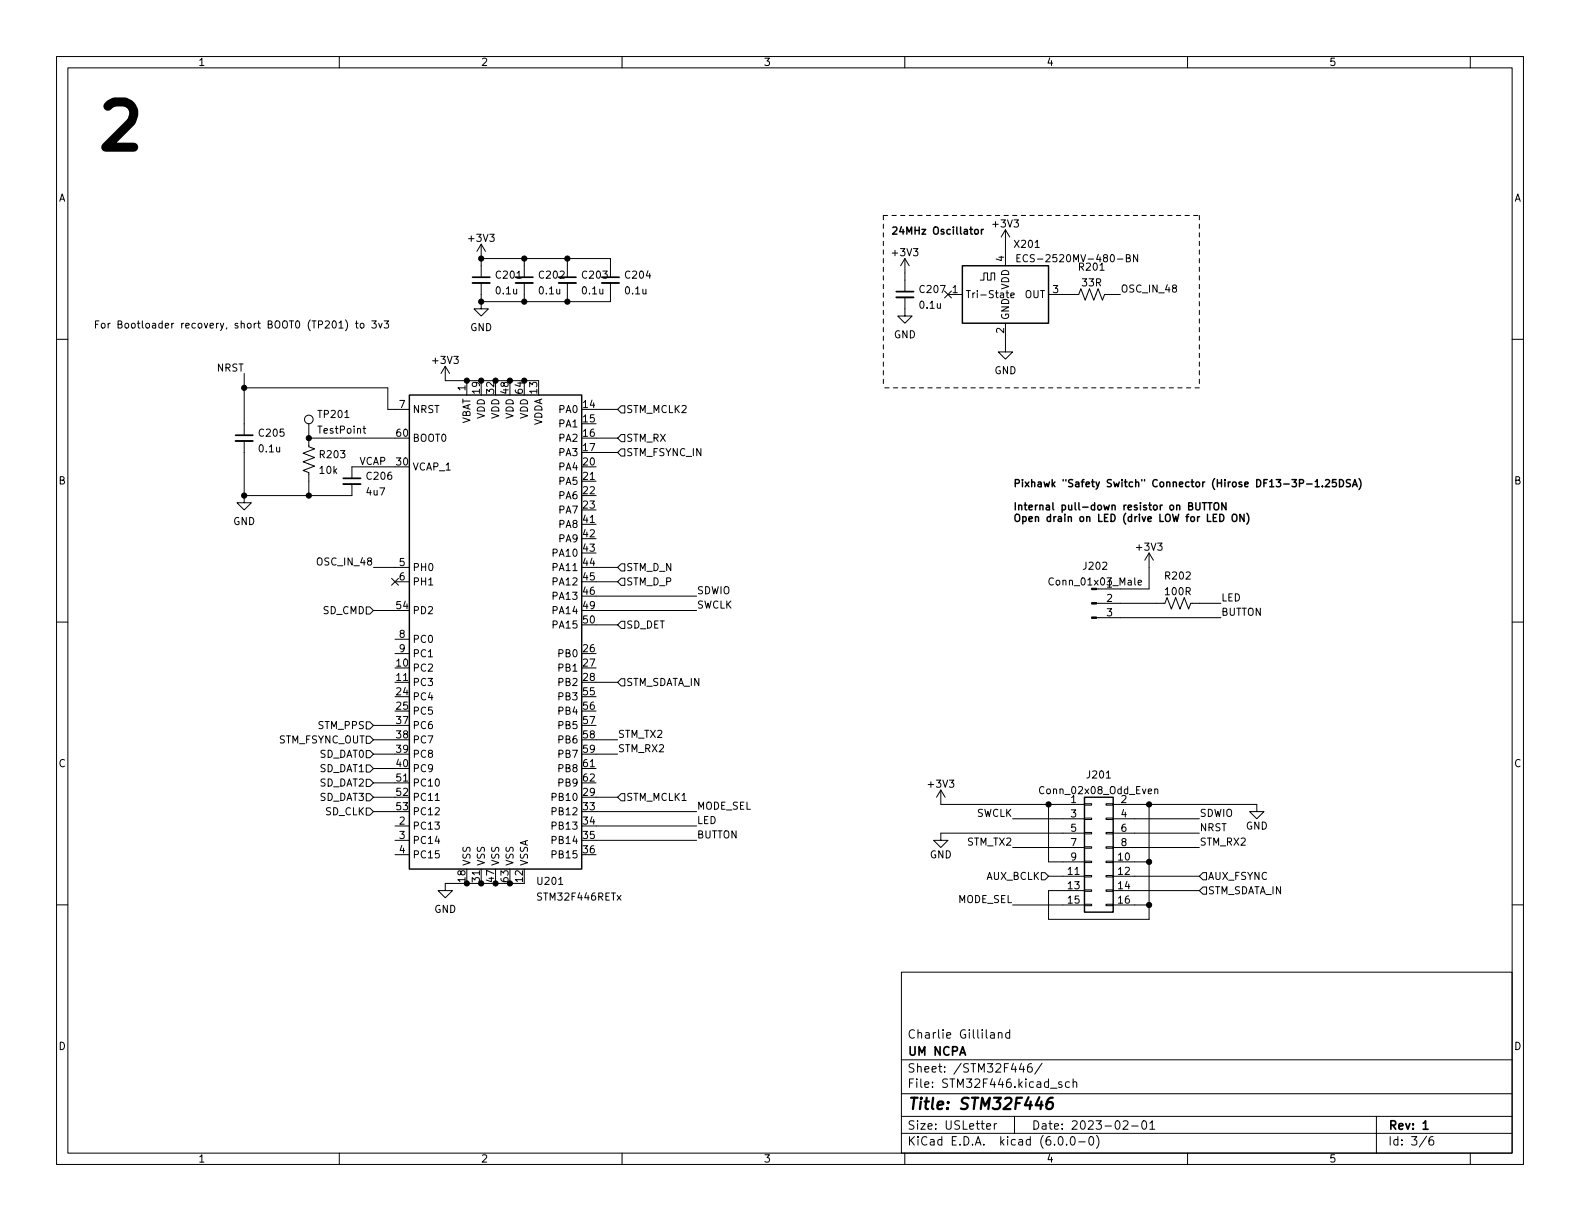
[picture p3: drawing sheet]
<svg xmlns="http://www.w3.org/2000/svg" width="279mm" height="216mm" viewBox="0 0 279 216" stroke-linecap="round" stroke-linejoin="round" font-family="sans-serif">
<g fill="none" stroke="#000" stroke-width=".18">
<path d="M10 10h259.4v195.9h-259.4zM12 12h255.4v191.9h-255.4zM60 10v2M110 10v2M160 10v2M210 10v2M260 10v2M10 60h2M59.9 57.1l.4-.4v1.3M59.9 58h.8M61.1 56.6a1.46 1.46 0 0 1 0 1.9M62.9 57.2h.4"/>
<path d="M63 56.7v1.1l.3 .2M63.8 57.2h.3l.3 .2v.4l-.3 .2-.3-.1-.1-.1zM65.8 56.7h.7l-.4 .5 .4 .1v.6l-.2 .1-.5-.1M67 57.2l.3 .8 .3-.8M67.9 56.7h.8l-.4 .5 .4 .1v.6l-.2 .1-.6-.1M85.1 53.3v1.3h1.3l-1.3 1.3-1.3-1.3h1.3M85.1 43.2v5.8M85.1 50v3.3M85.1 43.2l-.8 1.3M85.1 43.2l.8 1.3M85.1 45.7h22.8v3.3M92.7 45.7v3.3"/>
<path d="M92.7 50v3.3M100.3 45.7v3.3M100.3 50v3.3M107.9 50v3.3h-22.8M160 52.6v3.3h1.3l-1.3 1.3-1.3-1.3h1.3M160 45.7v5.9M160 45.7l-.7 1.3M160 45.7l.8 1.3M167 51.5l1.2 1.2M167.6 52.1h2.6M168.2 51.5l-1.2 1.2M173.4 49.5h.6v-1.2h.6v1.2h.7v-1.2h.6v1.2"/>
<path d="M177.8 57.2v5h1.3l-1.3 1.3-1.3-1.3h1.3M177.8 40.6v6.4M177.8 40.6l-.8 1.3M177.8 40.6l.8 1.3M178.1 51.4v1.1l.3 .1M178.7 52.2l.7-.1-.1-.2-.4-.1-.2 .2 .1 .6h.5M179.8 45.6h.4M180.4 45h-.6v1.3h.6M181.7 45.1a.6 .6 0 0 0-.8 .5 .6 .6 0 0 0 .6 .7l.2-.1M185.4 52.1h5.4l.3-1 .8 2 .8-2 .7 2 .8-2 .7 2 .4-1h2.8M199.2 45.6h.5l.1-.2v-.3l-.6-.1v1.3h.5l.1-.1 .1-.3-.3-.3M201.2 45v1.3l-.8-1.3v1.3"/>
<path d="M267.4 60h2M43.2 66v11M43.2 78v9.6M43.2 68.6h25.4v3.8h3.8M54.6 74.9v4.1l1 .4-2 .7 2 .8-2 .8 2 .7-2 .8 1 .4v4M54.6 77.5h15.2M64.2 75.8h.5M64.4 75.3v1.1l.3 .2M78.7 64.8l-.7 1.2M78.7 64.8v2.5h16.5M78.7 64.8l.8 1.2M82.5 67.3v2.6"/>
<path d="M105.4 72.4h3.8M105.4 77.5h3.8M109.9 71.8h.6v1.2h-.6l-.7-.6zM109.9 76.8h.6v1.3h-.6l-.7-.6zM43.2 87.6v1.3h1.2l-1.2 1.3-1.3-1.3h1.3M62.2 85.6v2h-19M69.8 82.6h-7.6v2M102.9 85.1h2.5M102.9 92.7h2.5M105.4 80h3.8M109.2 80l.7-.6h.6v1.2h-.6zM109.9 99.7h.6v1.3h-.6l-.7-.7z"/>
<path d="M203.2 97.8v6.3h-8.9M203.2 97.8l-.8 1.3M203.2 97.8l.8 1.3M10 110h2M64.8 107.3h.6l.6 .7-.6 .6h-.6zM66 100.3h6.4M66 108h3.8M69.2 102.3l1.3 1.2M69.8 102.9h2.6M69.8 113h2.6M69.8 115.6h2.6M70.5 102.3l-1.3 1.2"/>
<path d="M105.4 100.3h3.8M105.4 102.9h3.8M105.4 108h17.8M105.4 110.5h3.8M105.4 105.4h17.8M109.2 102.9l.7-.7h.6v1.3h-.6zM109.2 110.5l.7-.6h.6v1.2h-.6zM193.9 106.7h12.1l.4-1 .7 2 .8-2 .8 2 .7-2 .8 2 .4-1h5.3M193.9 109.2h22M201.3 103l.6-.1-.1-.2-.4-.1-.1 .2v.6h.5M267.4 110h2M64.8 137.8h.6l.6 .6-.6 .7h-.6z"/>
<path d="M64.8 132.7h.6l.6 .7-.6 .6h-.6zM64.8 130.2h.6l.6 .6-.6 .6h-.6zM64.8 135.3h.6l.6 .6-.6 .6h-.6zM64.8 127.6h.6l.6 .7-.6 .6h-.6zM66 138.4h6.4M66 135.9h3.8M66 130.8h3.8M66 133.4h3.8M66 128.3h3.8M69.8 120.7h2.6M102.9 135.9h2.5M105.4 120.7h3.8"/>
<path d="M105.4 130.8h3.8M105.4 133.4h3.8M109.2 120.7l.7-.7h.6v1.3h-.6zM166.4 139.7l-.8 1.3M166.4 139.7v2.5h25.4M166.4 139.7l.7 1.3M204.2 139.6l.2-.1 .3 .1v.8M204.2 139.5v.9M10 160h2M64.8 140.3h.6l.6 .7-.6 .6h-.6zM64.8 142.9h.6l.6 .6-.6 .6h-.6zM66 141h3.8"/>
<path d="M66 143.5h3.8M69.8 146.1h2.6M69.8 148.6h2.6M69.8 151.1h2.6M77 141.5h.7M85.1 153.7v2.5M92.7 156.2h-14v1.3h1.3l-1.3 1.3-1.2-1.3h1.2M105.4 146.1h17.8M105.4 148.6h17.8M105.4 141h3.8M105.4 143.5h17.8M109.9 140.3h.6v1.3h-.6l-.7-.6z"/>
<path d="M179.1 144.8h12.7M179.1 149.9h12.7M184.1 154.3h.7l.6 .6-.6 .7h-.7zM185.4 142.2v10.2h6.4M185.4 154.9h6.4M191.8 159.9h1.2v.2h-1.2zM191.8 157.4h1.2v.2h-1.2zM191.8 154.8h1.2v.3h-1.2zM191.8 152.3h1.2v.2h-1.2zM191.8 149.7h1.2v.3h-1.2zM191.8 147.2h1.2v.2h-1.2zM191.8 144.7h1.2v.2h-1.2z"/>
<path d="M191.8 142.1h1.2v.3h-1.2zM191.8 147.3h-25.4v1.3h1.2l-1.2 1.3-1.3-1.3h1.3M195.6 159.9h1.2v.2h-1.2zM195.6 157.4h1.2v.2h-1.2zM195.6 154.8h1.2v.3h-1.2zM195.6 152.3h1.2v.2h-1.2zM195.6 149.7h1.2v.3h-1.2zM195.6 147.2h1.2v.2h-1.2zM195.6 144.7h1.2v.2h-1.2zM195.6 142.1h1.2v.3h-1.2zM196.8 142.2h25.4v1.3h1.3l-1.3 1.3-1.2-1.3h1.2M196.8 152.4h6.4"/>
<path d="M196.8 154.9h15.3M196.8 157.5h15.3M196.8 144.8h15.3M196.8 147.3h15.3M196.8 149.9h15.3M203.2 142.2v20.4h-17.8v-5.1h6.4M212.7 156.8h.7v1.3h-.7l-.6-.6zM212.7 154.3h.7v1.3h-.7l-.6-.7zM267.4 160h2M159.4 171.9h108v32h-108zM179.1 160h12.7M196.8 160h6.4"/>
<path d="M159.4 197.4h108M159.4 193.4h108M159.4 187.4h108M174.5 199.2l.7-.2-.1-.3h-.4l-.2 .2v.7h.6M175.2 182.6h.6v1M175.8 182.9l-.5 .1a.29 .29 0 0 0-.2 .3 .29 .29 0 0 0 .2 .3l.5-.1M175.8 198.7v1M176.3 198.7h-.3l-.2 .3M176.5 182.7l.3-.1h.3l.1 1M176.5 182.6v1M178.5 182.6h-.4l-.3 .3v.4l.2 .2h.5M178.5 182.1v1.5"/>
<path d="M179.4 197.4v3M180.6 188l-.3 1.1h.9M181 188.6v1M182.4 188.1a.59 .59 0 0 0-.7 .6v.6l.1 .2 .5 .1 .2-.2v-.5l-.1-.2h-.4l-.3 .2M184.3 188l-1.3 1.9M185.8 192.4h1.1M187.8 191.4l-.4-.1-.2 .2 .1 .2 .5 .2v.3h-.6M189.1 191.4l-.4-.1-.3 .3v.4l.1 .2h.6M189.8 191.4l.2-.1 .3 .1 .1 .9M189.8 190.8v1.5M198.6 198.3l.6-.1 .2 .1 .1 .3-1 1.1h1M200.1 199.1h1.2"/>
<path d="M202.1 198.2h.2a.81 .81 0 0 1 .5 .6 .81 .81 0 0 1-.3 .8l-.1 .1a.81 .81 0 0 1-.6-.6 .81 .81 0 0 1 .3-.9zM203.3 198.6l.5-.4v1.5M203.3 199.7h.9M243.4 197.4v6.5M60 203.9v2M110 203.9v2M159.4 200.4h108M160 203.9v2M187.3 201h.2a.81 .81 0 0 1 .6 .6 .81 .81 0 0 1-.3 .8l-.2 .1a.81 .81 0 0 1-.6-.6 .81 .81 0 0 1 .3-.9zM188.6 202.3v.2M189.5 201h.1a.81 .81 0 0 1 .6 .6 .81 .81 0 0 1-.3 .8l-.1 .1a.81 .81 0 0 1-.6-.6 .81 .81 0 0 1 .3-.9zM190.8 201.9h1.1"/>
<path d="M192.8 201h.1a.81 .81 0 0 1 .6 .6 .81 .81 0 0 1-.3 .8l-.2 .1a.81 .81 0 0 1-.5-.6 .81 .81 0 0 1 .3-.9zM193.9 200.8a1.72 1.72 0 0 1 0 2.2M210 203.9v2M252.3 200.9l-1.3 1.9M253.4 201a.59 .59 0 0 0-.7 .6v.6l.1 .2 .5 .1 .2-.2v-.5l-.1-.2-.4-.1-.3 .3M260 203.9v2"/>
<circle cx="54.6" cy="74.2" r=".76"/>
</g>
<path d="M83.6 49h3M91.2 49h3M98.8 49h3.1M106.4 49h3.1M158.5 51.6h3M41.7 77h3M60.7 84.6h3.1M251.7 198.6l.4-.4v1.5M251.7 199.7h.8" fill="none" stroke="#000" stroke-width=".3"/>
<path d="M183.8 194l-.7 1.4h1.3M186.2 194.1a.91 .91 0 0 0-1.1 .9l-.1 .7 .2 .3a.66 .66 0 0 0 .9-.3l.1-.5-.1-.2a.66 .66 0 0 0-1 .2" fill="none" stroke="#000" stroke-width=".4"/>
<path d="M83.6 50h3M91.2 50h3M98.8 50h3.1M106.4 50h3.1M158.5 52.6h3M41.7 78h3M60.7 85.6h3.1" fill="none" stroke="#000" stroke-width=".33"/>
<g fill="#000" stroke="#000" stroke-width=".18">
<path d="M193 109.1h.9v.2h-.9zM193 106.6h.9v.2h-.9z"/>
<circle cx="85.1" cy="45.7" r=".46"/>
<circle cx="85.1" cy="53.3" r=".46"/>
<circle cx="92.7" cy="45.7" r=".46"/>
<circle cx="92.7" cy="53.3" r=".46"/>
<circle cx="100.3" cy="45.7" r=".46"/>
<circle cx="100.3" cy="53.3" r=".46"/>
<circle cx="43.2" cy="68.6" r=".46"/>
<circle cx="54.6" cy="77.5" r=".46"/>
<circle cx="82.5" cy="67.3" r=".46"/>
<circle cx="85.1" cy="67.3" r=".46"/>
<circle cx="87.6" cy="67.3" r=".46"/>
<circle cx="90.2" cy="67.3" r=".46"/>
<circle cx="92.7" cy="67.3" r=".46"/>
<circle cx="43.2" cy="87.6" r=".46"/>
<circle cx="54.6" cy="87.6" r=".46"/>
<circle cx="82.5" cy="156.2" r=".46"/>
<circle cx="85.1" cy="156.2" r=".46"/>
<circle cx="87.6" cy="156.2" r=".46"/>
<circle cx="90.2" cy="156.2" r=".46"/>
<circle cx="185.4" cy="142.2" r=".46"/>
<circle cx="203.2" cy="142.2" r=".46"/>
<circle cx="203.2" cy="152.4" r=".46"/>
<circle cx="203.2" cy="160" r=".46"/>
</g>
<g fill="none" stroke="#000" stroke-width=".25">
<path d="M170.2 47h15.2v10.2h-15.2zM172.4 40.7l.2-.1 .3 .1 .1 .5-.1 .1-.3 .1-.2-.1zM173.6 40.6v.8M173.9 40.6l-.3 .2M72.4 69.9h30.5v83.8h-30.5zM212.6 88.9h.7M213 88.9v1.3M213.6 88.9h.7M213.9 88.9v1.3M214.9 89l.1-.1a.43 .43 0 0 1 .5 .4v.4a.42 .42 0 0 1-.4 .5 .42 .42 0 0 1-.4-.5v-.4zM215.7 90.9a.64 .64 0 0 1 .7 .7 .64 .64 0 0 1-.7 .6zM216.8 88.9v1.3l-.7-1.3v1.3"/>
<path d="M217.9 91.1l.3-.2a.43 .43 0 0 1 .5 .5v.4a.42 .42 0 0 1-.4 .4 .42 .42 0 0 1-.4-.4zM220 90.9v1.3l-.7-1.3v1.3M220.5 90.8a1.46 1.46 0 0 1 0 1.9M232.6 85.2l.3-.4v1.3M232.6 86.1h.7M233.8 85.9v.2M234.4 84.9l.5-.1 .2 .4-.8 .9h.8M236.3 84.8h-.6l-.1 .6 .2-.1h.4l.1 .2v.4l-.2 .2-.5-.2M236.9 84.8a.64 .64 0 0 1 .7 .6 .64 .64 0 0 1-.7 .7zM238.8 84.9l-.5-.1-.2 .1v.4l.6 .2 .1 .3-.2 .3-.5-.1M239.2 86.1l.4-1.3 .4 1.3M239.3 85.7h.6"/>
<path d="M240.3 84.6a1.46 1.46 0 0 1 0 2M191.8 141h5v20.3h-5z"/>
</g>
<path d="M156.2 38.1h55.9M156.2 38.1v30.5M212.1 38.1v30.5M212.1 68.6h-55.9" fill="none" stroke="#000" stroke-width=".18" stroke-dasharray=".8 .8"/>
<text font-size="11.1" x="16.5" y="26.4">2</text>
<text font-size="2.8" x="160.4" y="196.2">Title: STM32F446</text>
<g font-size="2.1">
<text x="160.4" y="183.6">Charlie Gilliland</text>
<text x="160.4" y="189.7">Sheet: /STM32F446/</text>
<text x="160.4" y="186.7">UM NCPA</text>
<text x="160.4" y="192.4">File: STM32F446.kicad_sch</text>
<text x="160.4" y="202.5">KiCad E.D.A. kicad (6.0.0-0)</text>
<text x="160.4" y="199.7">Size: USLetter</text>
<text x="182.4" y="199.7">Date: 2023-02-01</text>
<text x="245.4" y="199.7">Rev: 1</text>
<text x="245.4" y="202.5">Id: 3/6</text>
</g>
<g font-size="1.8">
<text x="35" y="11.6">1</text>
<text x="85" y="11.6">2</text>
<text x="135" y="11.6">3</text>
<text x="185" y="11.6">4</text>
<text x="235" y="11.6">5</text>
<text x="10.3" y="35.6">A</text>
<text x="267.7" y="35.6">A</text>
<text x="157.5" y="41.5">24MHz Oscillator</text>
<text x="175.7" y="40.2">+3V3</text>
<text x="83" y="42.8">+3V3</text>
<text x="157.9" y="45.3">+3V3</text>
<text x="177.5" y="46.2" transform="rotate(-90 177.5 46.2)">4</text>
<text x="179.5" y="43.8">X201</text>
<text x="181.8" y="46.4">ECS-2520MV-480-BN</text>
<text x="190.9" y="47.8">R201</text>
<text x="87.8" y="52">0.1u</text>
<text x="87.8" y="49.3">C201</text>
<text x="95.4" y="52">0.1u</text>
<text x="95.4" y="49.3">C202</text>
<text x="103.1" y="52">0.1u</text>
<text x="103.1" y="49.3">C203</text>
<text x="110.7" y="52">0.1u</text>
<text x="110.7" y="49.3">C204</text>
<text x="162.8" y="51.8">C207</text>
<text x="168.4" y="51.8">1</text>
<text x="170.7" y="52.7">Tri-State</text>
<text x="178.4" y="51.2" transform="rotate(-90 178.4 51.2)">VDD</text>
<text x="181.2" y="52.7">OUT</text>
<text x="186.2" y="51.8">3</text>
<text x="191.4" y="50.6">33R</text>
<text x="198.1" y="51.7">OSC_IN_48</text>
<text x="16.5" y="58.1">For Bootloader recovery, short BOOT0 (TP201) to 3v3</text>
<text x="83.1" y="58.5">GND</text>
<text x="158.1" y="59.8">GND</text>
<text x="162.7" y="54.6">0.1u</text>
<text x="177.5" y="58.9" transform="rotate(-90 177.5 58.9)">2</text>
<text x="178.4" y="56.6" transform="rotate(-90 178.4 56.6)">GND</text>
<text x="38.4" y="65.7">NRST</text>
<text x="76.7" y="64.3">+3V3</text>
<text x="82.3" y="69.1" transform="rotate(-90 82.3 69.1)">1</text>
<text x="84.8" y="69.6" transform="rotate(-90 84.8 69.6)">19</text>
<text x="87.4" y="69.6" transform="rotate(-90 87.4 69.6)">32</text>
<text x="89.9" y="69.6" transform="rotate(-90 89.9 69.6)">48</text>
<text x="92.5" y="69.6" transform="rotate(-90 92.5 69.6)">64</text>
<text x="95" y="69.6" transform="rotate(-90 95 69.6)">13</text>
<text x="175.8" y="66.2">GND</text>
<text x="45.9" y="77.2">C205</text>
<text x="56.4" y="76.7">TestPoint</text>
<text x="56.4" y="73.9">TP201</text>
<text x="70.1" y="77.2">60</text>
<text x="70.6" y="72.1">7</text>
<text x="72.9" y="73">NRST</text>
<text x="83.2" y="75.2" transform="rotate(-90 83.2 75.2)">VBAT</text>
<text x="85.7" y="74.1" transform="rotate(-90 85.7 74.1)">VDD</text>
<text x="88.3" y="74.1" transform="rotate(-90 88.3 74.1)">VDD</text>
<text x="90.8" y="74.1" transform="rotate(-90 90.8 74.1)">VDD</text>
<text x="93.3" y="74.1" transform="rotate(-90 93.3 74.1)">VDD</text>
<text x="95.9" y="75.4" transform="rotate(-90 95.9 75.4)">VDDA</text>
<text x="98.9" y="73">PA0</text>
<text x="98.9" y="75.6">PA1</text>
<text x="103.2" y="72.1">14</text>
<text x="103.2" y="74.7">15</text>
<text x="103.2" y="77.2">16</text>
<text x="110.7" y="73">STM_MCLK2</text>
<text x="45.9" y="80">0.1u</text>
<text x="56.6" y="83.8">10k</text>
<text x="56.7" y="81">R203</text>
<text x="63.5" y="82.2">VCAP</text>
<text x="70.1" y="82.3">30</text>
<text x="72.9" y="83.2">VCAP_1</text>
<text x="72.9" y="78.1">BOOT0</text>
<text x="98.9" y="78.1">PA2</text>
<text x="98.9" y="80.6">PA3</text>
<text x="98.9" y="83.2">PA4</text>
<text x="103.2" y="79.8">17</text>
<text x="103.2" y="82.3">20</text>
<text x="110.7" y="80.6">STM_FSYNC_IN</text>
<text x="110.7" y="78.1">STM_RX</text>
<text x="10.3" y="85.7">B</text>
<text x="64.9" y="87.6">4u7</text>
<text x="65" y="84.8">C206</text>
<text x="98.9" y="85.7">PA5</text>
<text x="98.9" y="88.3">PA6</text>
<text x="103.2" y="84.8">21</text>
<text x="103.2" y="87.4">22</text>
<text x="103.2" y="89.9">23</text>
<text x="179.1" y="86.1">Pixhawk &quot;Safety Switch&quot; Connector (Hirose DF13-3P-1.25DSA)</text>
<text x="267.7" y="85.7">B</text>
<text x="41.2" y="92.8">GND</text>
<text x="98.9" y="90.8">PA7</text>
<text x="98.9" y="93.3">PA8</text>
<text x="98.9" y="95.9">PA9</text>
<text x="103.2" y="92.5">41</text>
<text x="103.2" y="95">42</text>
<text x="179.1" y="90.2">Internal pull-down resistor on BUTTON</text>
<text x="179.1" y="92.3">Open drain on LED (drive LOW for LED ON)</text>
<text x="56.5" y="100">OSC_IN_48</text>
<text x="70.6" y="100.1">5</text>
<text x="72.9" y="101">PH0</text>
<text x="97.9" y="98.4">PA10</text>
<text x="97.9" y="101">PA11</text>
<text x="103.2" y="97.5">43</text>
<text x="103.2" y="100.1">44</text>
<text x="110.7" y="101">STM_D_N</text>
<text x="191.7" y="100.7">J202</text>
<text x="201.1" y="97.4">+3V3</text>
<text x="70.1" y="107.7">54</text>
<text x="70.6" y="102.6">6</text>
<text x="72.9" y="103.5">PH1</text>
<text x="97.9" y="103.5">PA12</text>
<text x="97.9" y="106">PA13</text>
<text x="103.2" y="102.6">45</text>
<text x="103.2" y="105.2">46</text>
<text x="103.2" y="107.7">49</text>
<text x="110.7" y="103.5">STM_D_P</text>
<text x="123.2" y="107.6">SWCLK</text>
<text x="123.2" y="105.1">SDWIO</text>
<text x="186" y="103.5">Conn_01x03_Male</text>
<text x="195.7" y="103.9">1</text>
<text x="195.7" y="106.4">2</text>
<text x="206.2" y="102.5">R202</text>
<text x="206.2" y="105.2">100R</text>
<text x="215.9" y="106.3">LED</text>
<text x="57.1" y="108.6">SD_CMD</text>
<text x="70.6" y="112.8">8</text>
<text x="72.9" y="108.6">PD2</text>
<text x="72.9" y="113.7">PC0</text>
<text x="97.9" y="108.6">PA14</text>
<text x="97.9" y="111.1">PA15</text>
<text x="103.2" y="110.2">50</text>
<text x="110.7" y="111.1">SD_DET</text>
<text x="195.7" y="109">3</text>
<text x="215.9" y="108.9">BUTTON</text>
<text x="70.1" y="117.9">10</text>
<text x="70.6" y="115.3">9</text>
<text x="72.9" y="118.7">PC2</text>
<text x="72.9" y="116.2">PC1</text>
<text x="98.9" y="116.2">PB0</text>
<text x="98.9" y="118.7">PB1</text>
<text x="103.2" y="115.3">26</text>
<text x="103.2" y="117.9">27</text>
<text x="70.1" y="120.4">11</text>
<text x="70.1" y="122.9">24</text>
<text x="70.1" y="125.5">25</text>
<text x="72.9" y="121.3">PC3</text>
<text x="72.9" y="123.8">PC4</text>
<text x="98.9" y="121.3">PB2</text>
<text x="98.9" y="123.8">PB3</text>
<text x="103.2" y="120.4">28</text>
<text x="103.2" y="122.9">55</text>
<text x="103.2" y="125.5">56</text>
<text x="110.7" y="121.3">STM_SDATA_IN</text>
<text x="49.2" y="131.4">STM_FSYNC_OUT</text>
<text x="56.3" y="128.9">STM_PPS</text>
<text x="70.1" y="128">37</text>
<text x="70.1" y="130.6">38</text>
<text x="72.9" y="126.4">PC5</text>
<text x="72.9" y="128.9">PC6</text>
<text x="72.9" y="131.4">PC7</text>
<text x="98.9" y="126.4">PB4</text>
<text x="98.9" y="128.9">PB5</text>
<text x="98.9" y="131.4">PB6</text>
<text x="103.2" y="128">57</text>
<text x="103.2" y="130.6">58</text>
<text x="109.2" y="130.5">STM_TX2</text>
<text x="10.3" y="135.6">C</text>
<text x="56.5" y="134">SD_DAT0</text>
<text x="56.5" y="136.5">SD_DAT1</text>
<text x="70.1" y="133.1">39</text>
<text x="70.1" y="135.6">40</text>
<text x="72.9" y="134">PC8</text>
<text x="72.9" y="136.5">PC9</text>
<text x="98.9" y="134">PB7</text>
<text x="98.9" y="136.5">PB8</text>
<text x="103.2" y="133.1">59</text>
<text x="103.2" y="135.6">61</text>
<text x="109.2" y="133">STM_RX2</text>
<text x="192.3" y="137.6">J201</text>
<text x="267.7" y="135.6">C</text>
<text x="56.5" y="139.1">SD_DAT2</text>
<text x="56.5" y="141.6">SD_DAT3</text>
<text x="70.1" y="138.2">51</text>
<text x="70.1" y="140.7">52</text>
<text x="70.1" y="143.3">53</text>
<text x="72.9" y="139.1">PC10</text>
<text x="72.9" y="141.6">PC11</text>
<text x="97.9" y="141.6">PB10</text>
<text x="98.9" y="139.1">PB9</text>
<text x="103.2" y="140.7">29</text>
<text x="103.2" y="143.3">33</text>
<text x="103.2" y="138.2">62</text>
<text x="110.7" y="141.6">STM_MCLK1</text>
<text x="123.2" y="143.2">MODE_SEL</text>
<text x="164.3" y="139.3">+3V3</text>
<text x="184.2" y="140.4">Conn_02x08_Odd_Even</text>
<text x="189.4" y="142">1</text>
<text x="198.3" y="142">2</text>
<text x="57.5" y="144.1">SD_CLK</text>
<text x="70.6" y="145.8">2</text>
<text x="70.6" y="148.3">3</text>
<text x="72.9" y="146.7">PC13</text>
<text x="72.9" y="149.2">PC14</text>
<text x="72.9" y="144.1">PC12</text>
<text x="97.9" y="144.1">PB12</text>
<text x="97.9" y="146.7">PB13</text>
<text x="97.9" y="149.2">PB14</text>
<text x="103.2" y="145.8">34</text>
<text x="103.2" y="148.3">35</text>
<text x="123.2" y="145.7">LED</text>
<text x="123.2" y="148.2">BUTTON</text>
<text x="171.1" y="149.5">STM_TX2</text>
<text x="172.6" y="144.4">SWCLK</text>
<text x="189.4" y="144.5">3</text>
<text x="189.4" y="147.1">5</text>
<text x="189.4" y="149.6">7</text>
<text x="198.3" y="144.5">4</text>
<text x="198.3" y="147.1">6</text>
<text x="198.3" y="149.6">8</text>
<text x="212.1" y="144.4">SDWIO</text>
<text x="212.1" y="147">NRST</text>
<text x="212.1" y="149.5">STM_RX2</text>
<text x="220.3" y="146.7">GND</text>
<text x="70.6" y="150.9">4</text>
<text x="72.9" y="151.8">PC15</text>
<text x="82.3" y="155.9" transform="rotate(-90 82.3 155.9)">18</text>
<text x="83.2" y="153.2" transform="rotate(-90 83.2 153.2)">VSS</text>
<text x="84.8" y="155.9" transform="rotate(-90 84.8 155.9)">31</text>
<text x="85.7" y="153.2" transform="rotate(-90 85.7 153.2)">VSS</text>
<text x="87.4" y="155.9" transform="rotate(-90 87.4 155.9)">47</text>
<text x="88.3" y="153.2" transform="rotate(-90 88.3 153.2)">VSS</text>
<text x="89.9" y="155.9" transform="rotate(-90 89.9 155.9)">63</text>
<text x="90.8" y="153.2" transform="rotate(-90 90.8 153.2)">VSS</text>
<text x="92.5" y="155.9" transform="rotate(-90 92.5 155.9)">12</text>
<text x="93.3" y="153.2" transform="rotate(-90 93.3 153.2)">VSSA</text>
<text x="97.9" y="151.8">PB15</text>
<text x="103.2" y="150.9">36</text>
<text x="164.4" y="151.8">GND</text>
<text x="174.3" y="155.6">AUX_BCLK</text>
<text x="188.9" y="154.7">11</text>
<text x="189.4" y="152.1">9</text>
<text x="197.8" y="152.1">10</text>
<text x="197.8" y="154.7">12</text>
<text x="213.6" y="155.6">AUX_FSYNC</text>
<text x="76.8" y="161.4">GND</text>
<text x="95.2" y="156.5">U201</text>
<text x="95.3" y="159.2">STM32F446RETx</text>
<text x="169.3" y="159.7">MODE_SEL</text>
<text x="188.9" y="157.2">13</text>
<text x="188.9" y="159.8">15</text>
<text x="197.8" y="157.2">14</text>
<text x="197.8" y="159.8">16</text>
<text x="213.6" y="158.1">STM_SDATA_IN</text>
<text x="10.3" y="185.7">D</text>
<text x="267.7" y="185.7">D</text>
<text x="35" y="205.6">1</text>
<text x="85" y="205.6">2</text>
<text x="135" y="205.6">3</text>
<text x="185" y="205.6">4</text>
<text x="235" y="205.6">5</text>
</g>
</svg>
